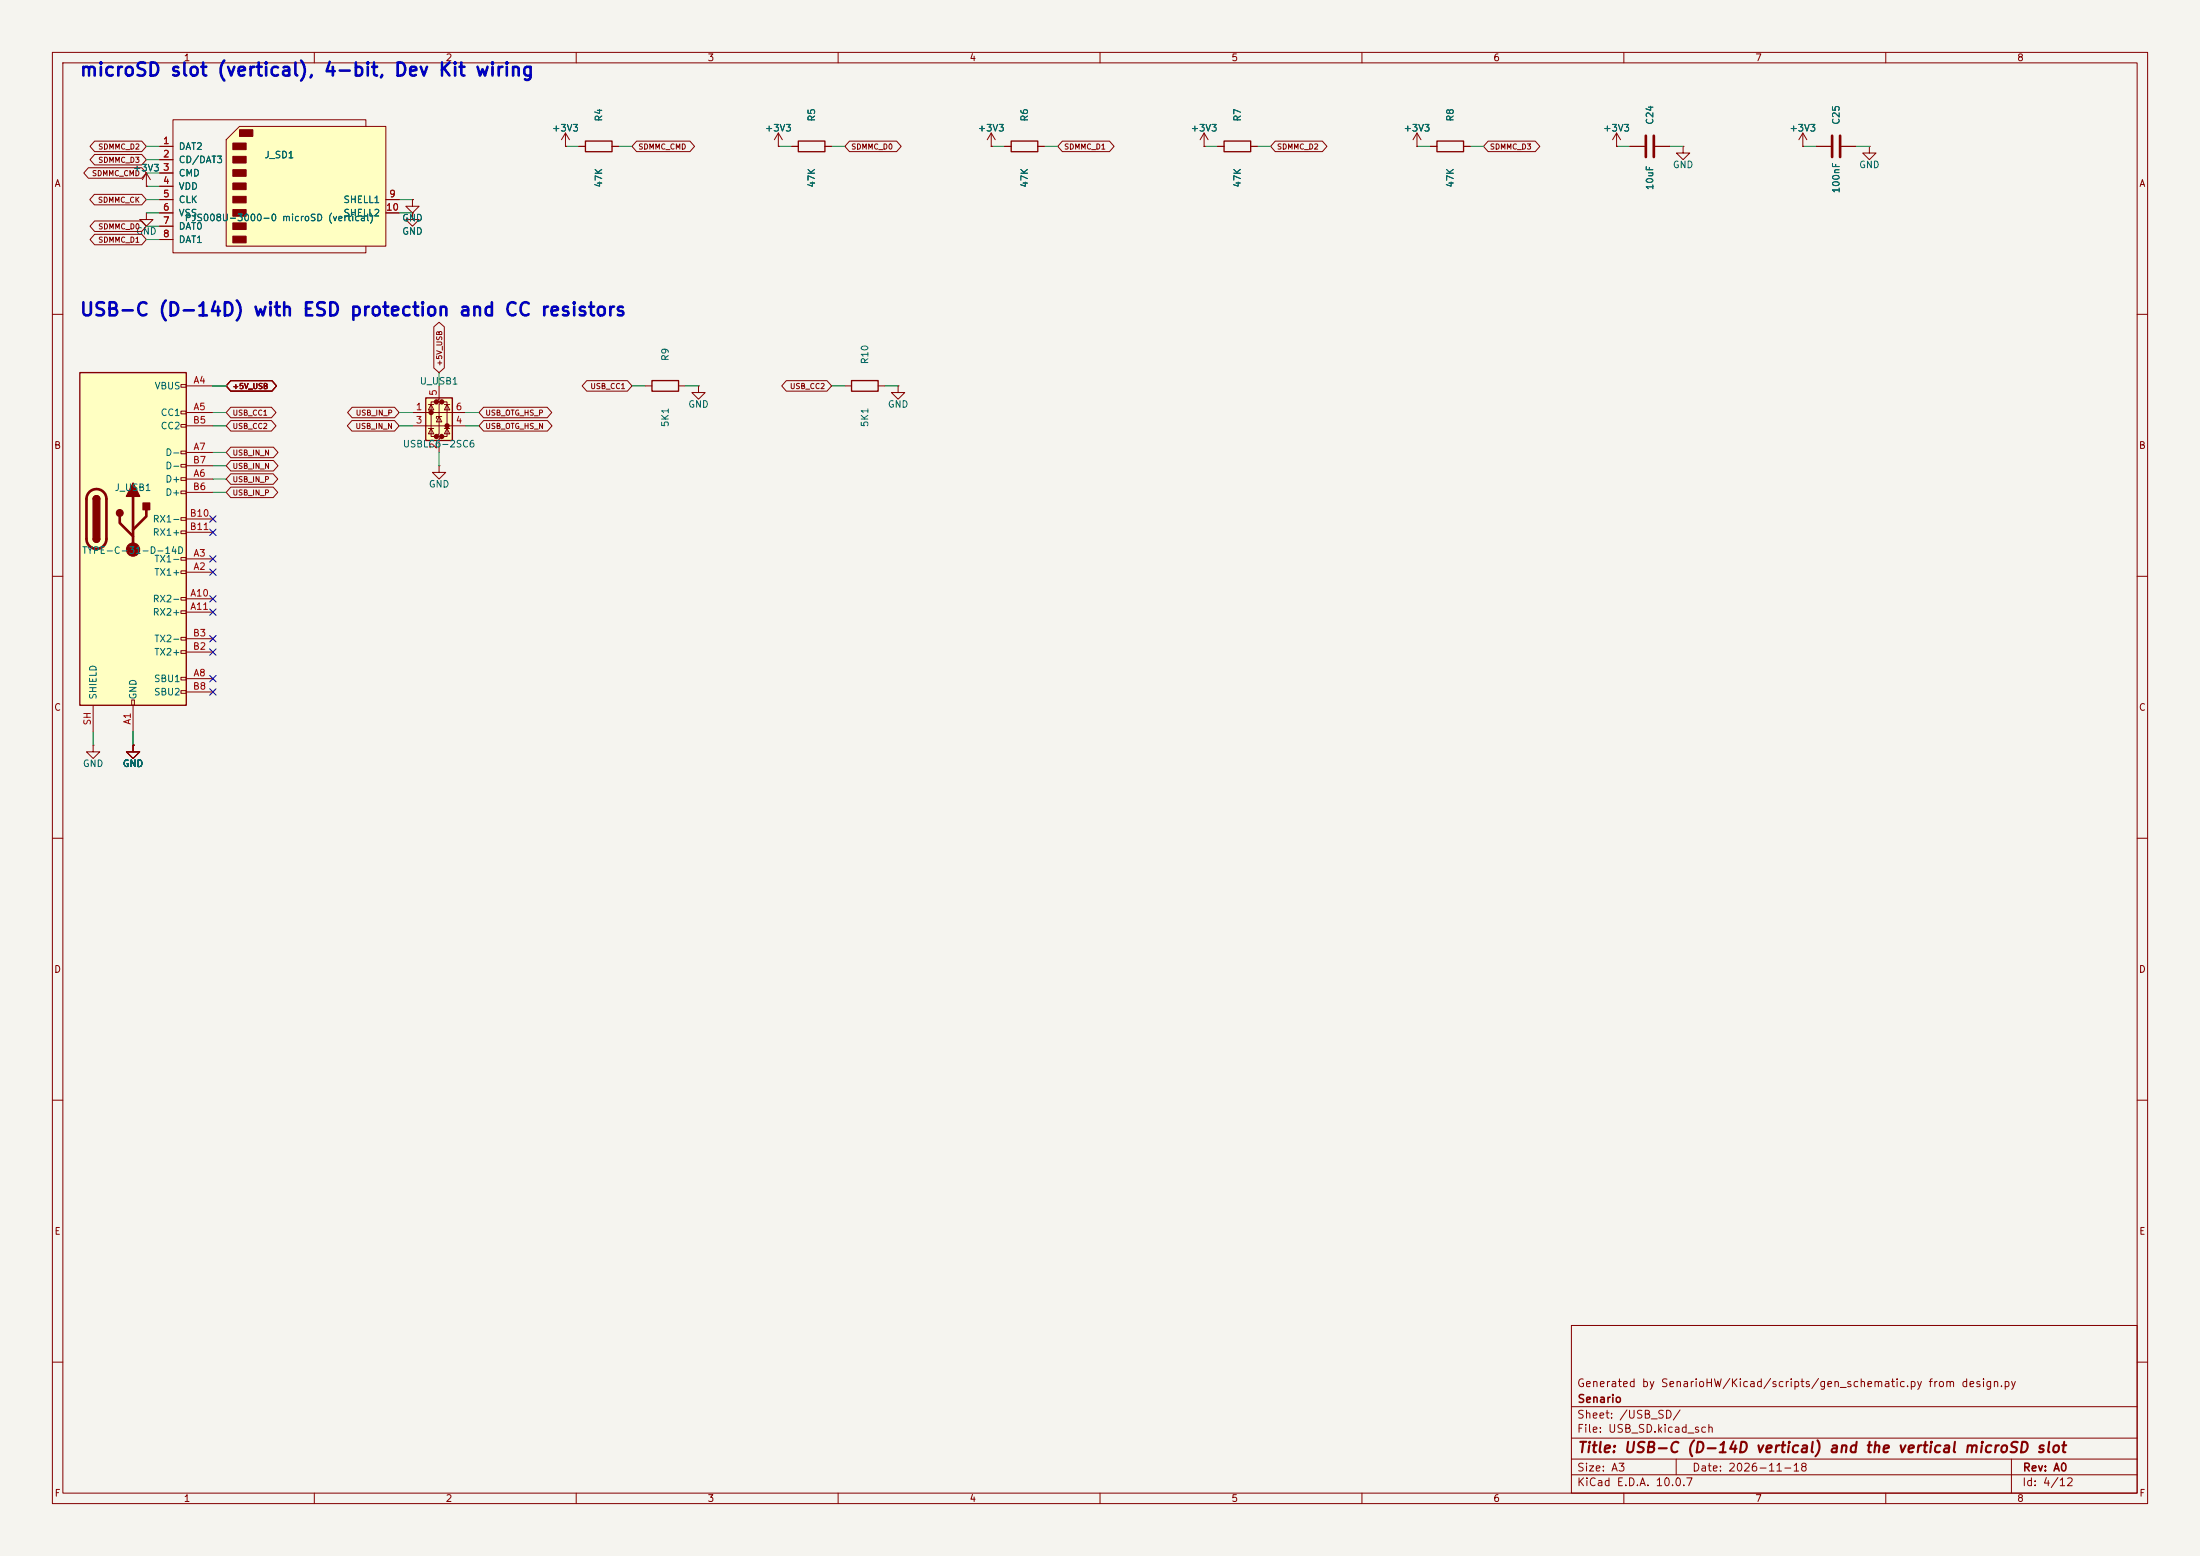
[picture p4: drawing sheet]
<svg xmlns="http://www.w3.org/2000/svg" width="420mm" height="297mm" viewBox="0 0 420 297" stroke-linecap="round" stroke-linejoin="round" font-family="sans-serif">
<path d="M0 0h420v297h-420z" fill="#f5f4ef" stroke="#f5f4ef" stroke-width=".19"/>
<g fill="none" stroke="#840000" stroke-width=".19">
<path d="M10 10h400v277h-400zM12 12h396v273h-396zM60 10v2M110 10v2M160 10v2M210 10v2M260 10v2M310 10v2M360 10v2M10 60h2M408 60h2M10 110h2"/>
<path d="M408 110h2M10 160h2M408 160h2M10 210h2M408 210h2M300 253h108v32h-108zM10 260h2M300 278.5h108M300 274.5h108M300 268.5h108M320 278.5v3M384 278.5v6.5"/>
<path d="M408 260h2M60 285v2M110 285v2M160 285v2M210 285v2M260 285v2M300 281.5h108M310 285v2M360 285v2"/>
</g>
<path d="M81.3 75.9h5.1v8.2h-5.1z" fill="#ffffc2"/>
<g fill="#840000" stroke="#840000" stroke-width=".51">
<circle cx="82.3" cy="78.7" r=".25"/>
<circle cx="83.3" cy="76.7" r=".25"/>
<circle cx="83.3" cy="83.3" r=".25"/>
<circle cx="84.3" cy="76.7" r=".25"/>
<circle cx="84.3" cy="83.3" r=".25"/>
<circle cx="85.3" cy="81.3" r=".25"/>
</g>
<g fill="none" stroke="#840000" stroke-width=".19">
<path d="M78.7 78.7h10.2M81.8 77.2h1M82.3 77.2l.5 1h-1zM83.3 76.7h-1v6.6h1M83.8 73.7v2.5l-.5 .5h1l-.5 .5v5.6l-.5 .5h1l-.5 .5v2.6M83.8 79.5l.5 1h-1zM84.3 79.5h-1v.4M84.3 76.7h1v6.6h-1M84.8 77.2h1.1M85.3 77.2l.6 1h-1.1zM78.7 81.3h10.2M81.8 81.8h1"/>
<path d="M82.3 81.8l.5 1h-1zM84.8 81.8h1.1M85.3 81.8l.6 1h-1.1zM25.4 142.2v1.3h1.3l-1.3 1.3-1.3-1.3h1.3M25.4 142.2h.1"/>
</g>
<path d="M81.3 75.9h5.1v8.2h-5.1z" fill="none" stroke="#840000" stroke-width=".25"/>
<path d="M15.2 71.1h20.4v63.5h-20.4z" fill="#ffffc2"/>
<g fill="none" stroke="#840000" stroke-width=".19">
<path d="M27.9 35.6h.1M27.9 33l-.7 1.3M27.9 33l.8 1.3M27.9 33v2.6M78.7 38.1v1.3h1.3l-1.3 1.2-1.2-1.2h1.2M78.7 38.1h.1M308.6 27.9h.1M308.6 25.4l-.8 1.3M308.6 25.4l.8 1.3M308.6 25.4v2.5M311.1 27.9h2.8M316 27.9h2.8"/>
<path d="M321.3 27.9v1.3h1.3l-1.3 1.3-1.3-1.3h1.3M321.3 27.9h.1M344.2 27.9h.1M344.2 25.4l-.8 1.3M344.2 25.4l.7 1.3M344.2 25.4v2.5M346.7 27.9h2.8M351.5 27.9h2.8M356.9 27.9v1.3h1.2l-1.2 1.3-1.3-1.3h1.3M356.9 27.9h.1M27.9 40.6v1.3h1.3l-1.3 1.3-1.2-1.3h1.2M27.9 40.6h.1"/>
<path d="M78.7 40.6v1.3h1.3l-1.3 1.3-1.2-1.3h1.2M78.7 40.6h.1M34.5 73.4h1.1v.5h-1.1zM34.5 78.5h1.1v.5h-1.1zM35.6 73.7h5M35.6 78.7h5M123.2 73.7h1.3M129.5 73.7h1.3M133.3 73.7v1.2h1.3l-1.3 1.3-1.2-1.3h1.2M133.3 73.7h.1M161.3 73.7h1.3M167.6 73.7h1.3"/>
<path d="M171.4 73.7v1.2h1.3l-1.3 1.3-1.2-1.3h1.2M171.4 73.7h.1M34.5 81h1.1v.5h-1.1zM34.5 86.1h1.1v.5h-1.1zM34.5 88.6h1.1v.6h-1.1zM34.5 91.2h1.1v.5h-1.1zM34.5 93.7h1.1v.5h-1.1zM34.5 98.8h1.1v.5h-1.1zM35.6 91.4h5M35.6 86.4h5M35.6 81.3h5M35.6 94h5"/>
<path d="M35.6 88.9h5M35.6 99.1h5M34.5 101.3h1.1v.6h-1.1zM34.5 106.4h1.1v.5h-1.1zM34.5 109h1.1v.5h-1.1zM34.5 114h1.1v.6h-1.1zM34.5 116.6h1.1v.5h-1.1zM35.6 109.2h5M35.6 106.7h5M35.6 114.3h5M35.6 116.8h5M35.6 101.6h5"/>
<path d="M17.8 134.6v5.1M25.1 133.6h.6v1h-.6zM25.4 134.6v5.1M34.5 121.7h1.1v.5h-1.1zM34.5 124.2h1.1v.5h-1.1zM34.5 129.3h1.1v.5h-1.1zM34.5 131.8h1.1v.5h-1.1zM35.6 129.5h5M35.6 124.5h5M35.6 121.9h5M35.6 132.1h5M17.8 142.2v1.3h1.2l-1.2 1.3-1.3-1.3h1.3"/>
<path d="M17.8 142.2h.1"/>
</g>
<path d="M15.2 71.1h20.4v63.5h-20.4zM124.5 72.6h5v2.1h-5zM162.6 72.6h5v2.1h-5zM17.8 95.3a.64 .64 0 0 1 .6-.7 .64 .64 0 0 1 .6 .7M17.8 102.9a.64 .64 0 0 0 .6 .6 .64 .64 0 0 0 .6-.6" fill="none" stroke="#840000" stroke-width=".25"/>
<path d="M314.2 25.9v4.1M315.7 25.9v4.1M349.8 25.9v4.1M351.3 25.9v4.1M17.1 93.9a1.9 1.9 0 0 1 2-.4 1.9 1.9 0 0 1 1.2 1.8v7.6a1.91 1.91 0 0 1-1.9 1.9 1.91 1.91 0 0 1-1.9-1.9v-7.8l.2-.6zM22.9 98.6v1.2l2.5 2.6M25.4 94.7v10.2M27.9 97.3v1.3l-2.5 2.5" fill="none" stroke="#840000" stroke-width=".51"/>
<g fill="#840000" stroke="#840000" stroke-width=".25">
<path d="M17.8 95.3h1.2v7.6h-1.2z"/>
<path d="M18 94.8a.64 .64 0 0 1 .7-.1 .64 .64 0 0 1 .3 .6h-1.2z"/>
<path d="M17.8 102.9h1.2a.64 .64 0 0 1-.6 .6 .64 .64 0 0 1-.6-.6z"/>
<path d="M25.4 92.2l1.3 2.5h-2.6z"/>
<path d="M27.3 96h1.3v1.3h-1.3z"/>
<circle cx="22.9" cy="97.9" r=".63"/>
</g>
<circle cx="25.4" cy="104.9" r="1.27" fill="#840000" stroke="#840000" stroke-width=".19"/>
<path d="M43.2 26.7l2.5-2.6h28v22.9h-30.5z" fill="#ffffc2"/>
<g fill="none" stroke="#840000" stroke-width=".19">
<path d="M16.9 32h10.2l.8 1-.8 1h-10.2l-.9-1zM18 37.1h9.1l.8 1-.8 1h-9.1l-.9-1zM18.1 26.9h9l.8 1-.8 1h-9l-.9-1zM18.1 29.5h9l.8 1-.8 1h-9l-.9-1zM27.9 35.6h.1M30.5 27.9h2.5M30.5 30.5h2.5M30.5 33h2.5M30.5 35.6h2.5M30.5 38.1h2.5M43.2 26.7l2.5-2.6h28v22.9h-30.5zM69.8 24.1v-1.2h-36.8v25.4h36.8v-1.3"/>
<path d="M73.7 38.1h2.5M78.7 38.1h.1M107.9 27.9h.1M107.9 25.4l-.7 1.3M107.9 25.4l.8 1.3M107.9 25.4v2.5M110.5 27.9h1.3M116.8 27.9h1.3M121.5 26.9h10.2l.9 1-.9 1h-10.2l-.9-1zM148.6 27.9h.1M148.6 25.4l-.8 1.3M148.6 25.4l.8 1.3"/>
<path d="M148.6 25.4v2.5M151.1 27.9h1.3M157.5 27.9h1.2M162.2 26.9h9l.8 1-.8 1h-9l-.9-1zM189.2 27.9h.1M189.2 25.4l-.7 1.3M189.2 25.4l.8 1.3M189.2 25.4v2.5M191.8 27.9h1.2M198.1 27.9h1.3M202.8 26.9h9l.9 1-.9 1h-9l-.9-1zM229.9 27.9h.1"/>
<path d="M229.9 25.4l-.8 1.3M229.9 25.4l.7 1.3M229.9 25.4v2.5M232.4 27.9h1.3M238.8 27.9h1.2M243.4 26.9h9l.9 1-.9 1h-9l-.8-1zM270.5 27.9h.1M270.5 25.4l-.8 1.3M270.5 25.4l.8 1.3M270.5 25.4v2.5M273 27.9h1.3M279.4 27.9h1.3"/>
<path d="M284.1 26.9h9l.9 1-.9 1h-9l-.9-1zM308.6 27.9h.1M311.1 27.9h2.8M316 27.9h2.8M344.2 27.9h.1M346.7 27.9h2.8M351.5 27.9h2.8M18.1 44.7h9l.8 1-.8 1h-9l-.9-1zM18.1 42.2h9l.8 1-.8 1h-9l-.9-1zM30.5 40.6h2.5M30.5 43.2h2.5M30.5 45.7h2.5"/>
<path d="M73.7 40.6h2.5M78.7 40.6h.1M44.1 72.7h7.8l.9 1-.9 1h-7.8l-.9-1zM44.1 77.7h7.7l.9 1-.9 1h-7.7l-.9-1zM67.2 77.7h8.1l.9 1-.9 1h-8.1l-.8-1zM82.8 62.4l1-.9 1 .9v7.8l-1 .9-1-.9zM92.3 77.7h12.2l.8 1-.8 1h-12.2l-.9-1zM112 72.7h7.8l.8 1-.8 1h-7.8l-.9-1zM150.1 72.7h7.8l.8 1-.8 1h-7.8l-.9-1zM44.1 80.3h7.7l.9 1-.9 1h-7.7l-.9-1zM44.1 87.9h8.1l.9 1-.9 1h-8.1l-.9-1zM44.1 93h8.1l.8 1-.8 1h-8.1l-.9-1z"/>
<path d="M44.1 85.4h8.1l.9 1-.9 1h-8.1l-.9-1zM44.1 90.4h8.1l.8 1-.8 1h-8.1l-.9-1zM67.2 80.3h8.1l.9 1-.9 1h-8.1l-.9-1zM83.8 88.9v1.3h1.3l-1.3 1.2-1.3-1.2h1.3M83.8 88.9h.1M92.3 80.3h12.2l.9 1-.9 1h-12.2l-.9-1zM25.4 142.2h.1"/>
</g>
<g fill="#840000" stroke="#840000" stroke-width=".19">
<path d="M44.4 27.3h2.6v1.3h-2.6z"/>
<path d="M44.4 29.8h2.6v1.3h-2.6z"/>
<path d="M44.4 32.4h2.6v1.3h-2.6z"/>
<path d="M44.4 34.9h2.6v1.3h-2.6z"/>
<path d="M44.4 37.5h2.6v1.2h-2.6z"/>
<path d="M44.4 40h2.6v1.3h-2.6z"/>
<path d="M44.4 42.5h2.6v1.3h-2.6z"/>
<path d="M44.4 45.1h2.6v1.3h-2.6z"/>
<path d="M45.7 24.8h2.6v1.2h-2.6z"/>
</g>
<path d="M111.8 26.9h5v2.1h-5zM152.4 26.9h5.1v2.1h-5.1zM193 26.9h5.1v2.1h-5.1zM233.7 26.9h5.1v2.1h-5.1zM274.3 26.9h5.1v2.1h-5.1z" fill="none" stroke="#840000" stroke-width=".25"/>
<g fill="none" stroke="#009600" stroke-width=".19">
<path d="M27.9 27.9h2.6M27.9 33h2.6M27.9 38.1h2.6M27.9 30.5h2.6M27.9 35.6h2.6M76.2 38.1h2.5M107.9 27.9h2.6M118.1 27.9h2.5M148.6 27.9h2.5M158.7 27.9h2.6M189.2 27.9h2.6M199.4 27.9h2.5"/>
<path d="M229.9 27.9h2.5M240 27.9h2.6M270.5 27.9h2.5M280.7 27.9h2.5M308.6 27.9h2.5M318.8 27.9h2.5M344.2 27.9h2.5M354.3 27.9h2.6M27.9 40.6h2.6M27.9 45.7h2.6M27.9 43.2h2.6M76.2 40.6h2.5"/>
<path d="M40.6 73.7h2.6M40.6 78.7h2.6M76.2 78.7h2.5M83.8 71.1v2.6M88.9 78.7h2.5M120.6 73.7h2.6M130.8 73.7h2.5M158.7 73.7h2.6M168.9 73.7h2.5M40.6 81.3h2.6M40.6 91.4h2.6M40.6 86.4h2.6"/>
<path d="M40.6 94h2.6M40.6 88.9h2.6M76.2 81.3h2.5M83.8 86.4v2.5M88.9 81.3h2.5M17.8 139.7v2.5M25.4 139.7v2.5"/>
</g>
<g fill="none" stroke="#000084" stroke-width=".19">
<path d="M40 98.5l1.2 1.2M41.2 98.5l-1.2 1.2M40 116.2l1.2 1.2M40 113.7l1.2 1.2M40 106.1l1.2 1.2M40 108.6l1.2 1.2M40 101l1.2 1.2M41.2 116.2l-1.2 1.2M41.2 113.7l-1.2 1.2M41.2 106.1l-1.2 1.2M41.2 108.6l-1.2 1.2M41.2 101l-1.2 1.2"/>
<path d="M40 121.3l1.2 1.2M40 131.5l1.2 1.2M40 123.9l1.2 1.2M40 128.9l1.2 1.2M41.2 121.3l-1.2 1.2M41.2 131.5l-1.2 1.2M41.2 123.9l-1.2 1.2M41.2 128.9l-1.2 1.2"/>
</g>
<g font-size="2.5" fill="#0000c2">
<text x="15.1" y="15.2">microSD slot (vertical), 4-bit, Dev Kit wiring</text>
<text x="15.1" y="61">USB-C (D-14D) with ESD protection and CC resistors</text>
</g>
<text font-size="2" fill="#840000" x="301" y="277.8">Title: USB-C (D-14D vertical) and the vertical microSD slot</text>
<g font-size="1.5" fill="#840000">
<text x="300.9" y="265.1">Generated by SenarioHW/Kicad/scripts/gen_schematic.py from design.py</text>
<text x="301" y="268.1">Senario</text>
<text x="300.9" y="273.8">File: USB_SD.kicad_sch</text>
<text x="300.9" y="271.1">Sheet: /USB_SD/</text>
<text x="300.9" y="281.2">Size: A3</text>
<text x="322.9" y="281.2">Date: 2026-11-18</text>
<text x="386" y="281.2">Rev: A0</text>
<text x="300.9" y="284">KiCad E.D.A. 10.0.7</text>
<text x="385.9" y="284">Id: 4/12</text>
</g>
<g font-size="1.3" fill="#840000">
<text x="35" y="12">1</text>
<text x="85" y="12">2</text>
<text x="135" y="12">3</text>
<text x="185" y="12">4</text>
<text x="235" y="12">5</text>
<text x="285" y="12">6</text>
<text x="335" y="12">7</text>
<text x="385" y="12">8</text>
<text x="10.3" y="36">A</text>
<text x="408.3" y="36">A</text>
<text x="10.2" y="86">B</text>
<text x="408.2" y="86">B</text>
<text x="10.2" y="136">C</text>
<text x="408.2" y="136">C</text>
<text x="10.2" y="186">D</text>
<text x="408.2" y="186">D</text>
<text x="10.3" y="236">E</text>
<text x="408.3" y="236">E</text>
<text x="10.3" y="286">F</text>
<text x="35" y="287">1</text>
<text x="85" y="287">2</text>
<text x="135" y="287">3</text>
<text x="185" y="287">4</text>
<text x="235" y="287">5</text>
<text x="285" y="287">6</text>
<text x="335" y="287">7</text>
<text x="385" y="287">8</text>
<text x="408.3" y="286">F</text>
</g>
<g font-size="1.3" fill="#006464">
<text x="115.3" y="23.3" transform="rotate(-90 115.3 23.3)">R4</text>
<text x="155.9" y="23.3" transform="rotate(-90 155.9 23.3)">R5</text>
<text x="196.5" y="23.3" transform="rotate(-90 196.5 23.3)">R6</text>
<text x="237.2" y="23.3" transform="rotate(-90 237.2 23.3)">R7</text>
<text x="277.8" y="23.3" transform="rotate(-90 277.8 23.3)">R8</text>
<text x="315.9" y="23.9" transform="rotate(-90 315.9 23.9)">C24</text>
<text x="351.5" y="23.9" transform="rotate(-90 351.5 23.9)">C25</text>
<text x="34" y="28.9">DAT2</text>
<text x="105.3" y="25.4">+3V3</text>
<text x="145.9" y="25.4">+3V3</text>
<text x="186.6" y="25.4">+3V3</text>
<text x="227.2" y="25.4">+3V3</text>
<text x="267.8" y="25.4">+3V3</text>
<text x="305.9" y="25.4">+3V3</text>
<text x="341.5" y="25.4">+3V3</text>
<text x="25.3" y="33">+3V3</text>
<text x="34" y="31.4">CD/DAT3</text>
<text x="34" y="34">CMD</text>
<text x="50.4" y="30.5">J_SD1</text>
<text x="115.3" y="35.9" transform="rotate(-90 115.3 35.9)">47K</text>
<text x="155.9" y="35.9" transform="rotate(-90 155.9 35.9)">47K</text>
<text x="196.5" y="35.9" transform="rotate(-90 196.5 35.9)">47K</text>
<text x="237.2" y="35.9" transform="rotate(-90 237.2 35.9)">47K</text>
<text x="277.8" y="35.9" transform="rotate(-90 277.8 35.9)">47K</text>
<text x="319.2" y="32.4">GND</text>
<text x="354.8" y="32.4">GND</text>
<text x="34" y="36.5">VDD</text>
<text x="34" y="39.1">CLK</text>
<text x="34" y="41.6">VSS</text>
<text x="65.5" y="39.1">SHELL1</text>
<text x="65.5" y="41.6">SHELL2</text>
<text x="315.9" y="36.4" transform="rotate(-90 315.9 36.4)">10uF</text>
<text x="351.5" y="37" transform="rotate(-90 351.5 37)">100nF</text>
<text x="25.9" y="45.1">GND</text>
<text x="34" y="44.1">DAT0</text>
<text x="34" y="46.7">DAT1</text>
<text x="35.2" y="42.5">PJS008U-3000-0 microSD (vertical)</text>
<text x="76.7" y="42.6">GND</text>
<text x="76.7" y="45.1">GND</text>
<text x="128" y="69" transform="rotate(-90 128 69)">R9</text>
<text x="166.1" y="69.6" transform="rotate(-90 166.1 69.6)">R10</text>
<text x="29.4" y="74.6">VBUS</text>
<text x="80" y="73.7">U_USB1</text>
<text x="30.6" y="79.7">CC1</text>
<text x="30.6" y="82.2">CC2</text>
<text x="128" y="81.6" transform="rotate(-90 128 81.6)">5K1</text>
<text x="131.3" y="78.1">GND</text>
<text x="166.1" y="81.6" transform="rotate(-90 166.1 81.6)">5K1</text>
<text x="169.4" y="78.1">GND</text>
<text x="31.5" y="87.3">D-</text>
<text x="31.5" y="89.9">D-</text>
<text x="76.8" y="85.7">USBLC6-2SC6</text>
<text x="21.8" y="94">J_USB1</text>
<text x="31.5" y="92.4">D+</text>
<text x="31.5" y="94.9">D+</text>
<text x="81.8" y="93.4">GND</text>
<text x="29.1" y="100">RX1-</text>
<text x="15.6" y="106">TYPE-C-31-D-14D</text>
<text x="29.1" y="102.6">RX1+</text>
<text x="29.4" y="107.6">TX1-</text>
<text x="29.4" y="110.2">TX1+</text>
<text x="29.1" y="115.3">RX2-</text>
<text x="29.1" y="117.8">RX2+</text>
<text x="29.4" y="125.4">TX2+</text>
<text x="29.4" y="122.9">TX2-</text>
<text x="29.3" y="130.5">SBU1</text>
<text x="18.7" y="133.6" transform="rotate(-90 18.7 133.6)">SHIELD</text>
<text x="26.4" y="133.6" transform="rotate(-90 26.4 133.6)">GND</text>
<text x="29.3" y="133">SBU2</text>
<text x="15.7" y="146.7">GND</text>
<text x="23.3" y="146.7">GND</text>
</g>
<g font-size="1.3" fill="#a90000">
<text x="31" y="27.8">1</text>
<text x="31" y="30.3">2</text>
<text x="31" y="32.9">3</text>
<text x="31" y="35.4">4</text>
<text x="31" y="38">5</text>
<text x="31" y="40.5">6</text>
<text x="73.6" y="40.5">10</text>
<text x="74.2" y="38">9</text>
<text x="31" y="43">7</text>
<text x="31" y="45.6">8</text>
<text x="36.8" y="73.5">A4</text>
<text x="83.7" y="75.7" transform="rotate(-90 83.7 75.7)">5</text>
<text x="36.7" y="81.1">B5</text>
<text x="36.8" y="78.6">A5</text>
<text x="79.3" y="78.6">1</text>
<text x="79.3" y="81.1">3</text>
<text x="86.9" y="81.1">4</text>
<text x="86.9" y="78.6">6</text>
<text x="36.7" y="88.8">B7</text>
<text x="36.8" y="86.2">A7</text>
<text x="83.7" y="85.8" transform="rotate(-90 83.7 85.8)">2</text>
<text x="36.7" y="93.8">B6</text>
<text x="36.8" y="91.3">A6</text>
<text x="36.1" y="98.9">B10</text>
<text x="36.1" y="101.5">B11</text>
<text x="36.8" y="106.5">A3</text>
<text x="36.8" y="109.1">A2</text>
<text x="36.2" y="114.2">A10</text>
<text x="36.2" y="116.7">A11</text>
<text x="36.7" y="124.3">B2</text>
<text x="36.7" y="121.8">B3</text>
<text x="36.7" y="131.9">B8</text>
<text x="36.8" y="129.4">A8</text>
<text x="17.6" y="138.6" transform="rotate(-90 17.6 138.6)">SH</text>
<text x="25.3" y="138.4" transform="rotate(-90 25.3 138.4)">A1</text>
</g>
<g font-size="1" fill="#840000">
<text x="18.7" y="28.8">SDMMC_D2</text>
<text x="121.8" y="28.8">SDMMC_CMD</text>
<text x="162.4" y="28.8">SDMMC_D0</text>
<text x="203.1" y="28.8">SDMMC_D1</text>
<text x="243.7" y="28.8">SDMMC_D2</text>
<text x="284.3" y="28.8">SDMMC_D3</text>
<text x="17.5" y="33.8">SDMMC_CMD</text>
<text x="18.7" y="31.3">SDMMC_D3</text>
<text x="18.6" y="38.9">SDMMC_CK</text>
<text x="18.7" y="46.5">SDMMC_D1</text>
<text x="18.7" y="44">SDMMC_D0</text>
<text x="84.6" y="70" transform="rotate(-90 84.6 70)">+5V_USB</text>
<text x="44.3" y="74.5">+5V_USB</text>
<text x="112.6" y="74.5">USB_CC1</text>
<text x="150.7" y="74.5">USB_CC2</text>
<text x="44.3" y="82.1">USB_CC2</text>
<text x="44.3" y="79.6">USB_CC1</text>
<text x="67.8" y="82.1">USB_IN_N</text>
<text x="67.8" y="79.6">USB_IN_P</text>
<text x="92.6" y="82.1">USB_OTG_HS_N</text>
<text x="92.6" y="79.6">USB_OTG_HS_P</text>
<text x="44.3" y="89.7">USB_IN_N</text>
<text x="44.3" y="87.2">USB_IN_N</text>
<text x="44.3" y="94.8">USB_IN_P</text>
<text x="44.3" y="92.3">USB_IN_P</text>
</g>
</svg>
